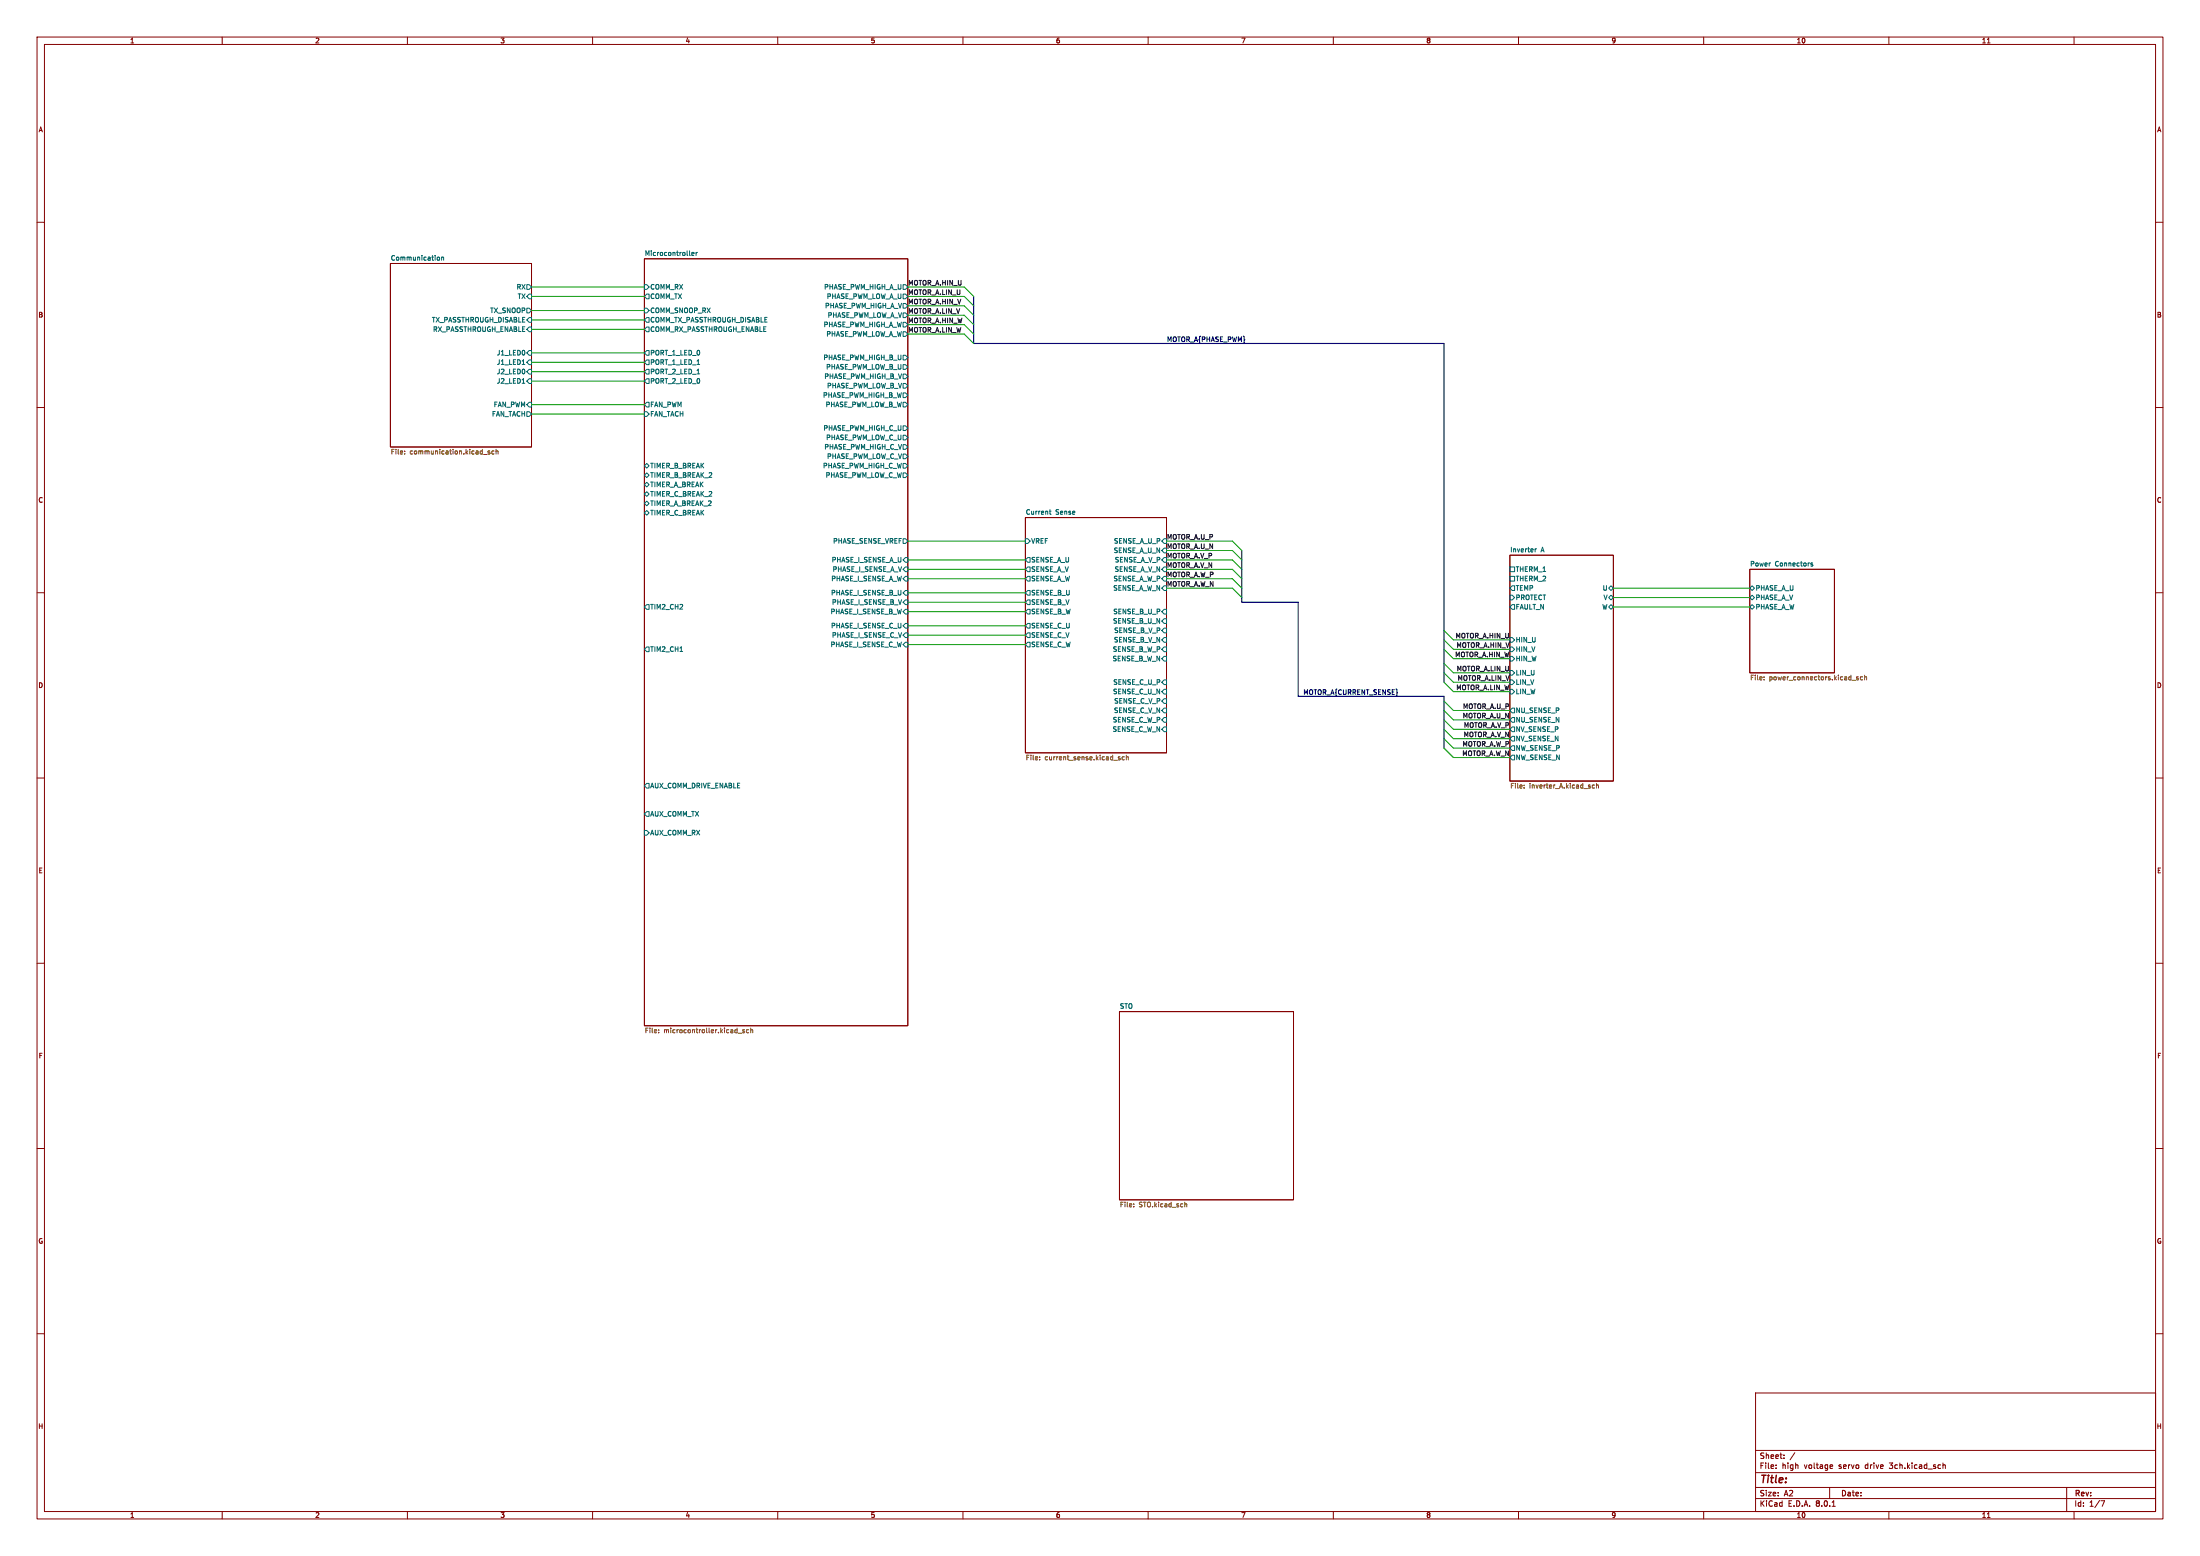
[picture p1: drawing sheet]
<svg xmlns="http://www.w3.org/2000/svg" width="594mm" height="420mm" viewBox="0 0 594 420" stroke-linecap="round" stroke-linejoin="round" font-family="sans-serif">
<g fill="none" stroke="#840000" stroke-width=".27">
<path d="M10 10h574v400h-574zM12 12h570v396h-570zM60 10v2M110 10v2M160 10v2M210 10v2M260 10v2M310 10v2M360 10v2M410 10v2M460 10v2M510 10v2"/>
<path d="M536.6 11.6h.7M560 10v2M10 60h2M582 60h2M105.4 71.1h38.1v49.6h-38.1zM174 69.9h71.1v207h-71.1zM10 110h2M582 110h2M276.9 139.7h38.1v63.5h-38.1zM10 160h2M407.7 149.9h27.9v60.9h-27.9zM472.4 153.7h22.9v27.9h-22.9z"/>
<path d="M582 160h2M10 210h2M582 210h2M10 260h2M582 260h2M302.3 273.1h46.9v50.8h-46.9zM10 310h2M582 310h2M10 360h2M474 376h108v32h-108zM582 360h2M474 397.5h108"/>
<path d="M474 391.5h108M479.5 396.2v.2M479.5 395.4v.2M481.7 393.5v.2M481.7 392.7v.2M484.6 392.1l-1.3 1.9M494.3 395.4h.4l.1 .3-.7 .2M494.7 396.3l-.4 .1M524.6 395.5l.6-.1v1M524.6 394.9v1.5M60 408v2M110 408v2"/>
<path d="M160 408v2M210 408v2M260 408v2M310 408v2M360 408v2M410 408v2M460 408v2M474 404.5h108M474 401.5h108M494 401.5v3M494.7 406.6h.8M510 408v2"/>
<path d="M536.6 409.6h.7M558 401.5v6.5M560 408v2M567.2 405.1h1l-.6 1.5"/>
</g>
<g fill="none" stroke="#006464" stroke-width=".27">
<path d="M118.1 69.5l.4-.1 .2 .2-.1 .6h-.5M119.2 69.5h.5l.1 .7M119.2 69.4v.8M142.2 76.8h.7l.6 .7-.6 .6h-.7zM142.9 79.4h.6v1.2h-.6l-.7-.6zM174 76.8h.6l.7 .7-.7 .6h-.6zM174.6 79.4h.7v1.2h-.7l-.6-.6zM186.2 68.8l.2 .2M186.8 68.6l.6-.2-.1-.2-.3-.1-.2 .2 .1 .6h.4M187.9 68.1v.9M188.3 68.1l-.4 .3M243.8 79.4h.7l.6 .6-.6 .6h-.7z"/>
<path d="M243.8 76.8h.7l.6 .7-.6 .6h-.7zM141 98.4h.7M142.2 83.2h.7l.6 .6-.6 .7h-.7zM142.9 99.7h.6v1.3h-.6l-.7-.7zM142.9 94.6h.6v1.3h-.6l-.7-.6zM142.9 97.2h.6v1.2h-.6l-.7-.6zM142.9 85.7h.6v1.3h-.6l-.7-.6zM142.9 88.3h.6v1.2h-.6l-.7-.6zM174 83.2h.6l.7 .6-.7 .7h-.6zM174.6 85.7h.7v1.3h-.7l-.6-.6zM174.6 99.7h.7v1.3h-.7l-.6-.7zM174.6 94.6h.7v1.3h-.7l-.6-.6z"/>
<path d="M174.6 88.3h.7v1.2h-.7l-.6-.6zM174.6 97.2h.7v1.2h-.7l-.6-.6zM243.8 98.4h.7l.6 .7-.6 .6h-.7zM243.8 95.9h.7l.6 .6-.6 .7h-.7zM243.8 81.9h.7l.6 .7-.6 .6h-.7zM243.8 84.5h.7l.6 .6-.6 .6h-.7zM243.8 87h.7l.6 .6-.6 .7h-.7zM243.8 89.5h.7l.6 .7-.6 .6h-.7zM141 103.4h.7M142.2 111.1h.7l.6 .7-.6 .6h-.7zM142.9 102.2h.6v1.3h-.6l-.7-.6zM142.9 108.6h.6v1.3h-.6l-.7-.7z"/>
<path d="M174 111.1h.6l.7 .7-.7 .6h-.6zM174.6 108.6h.7v1.3h-.7l-.6-.7zM174.6 102.2h.7v1.3h-.7l-.6-.6zM243.8 101h.7l.6 .6-.6 .6h-.7zM243.8 103.5h.7l.6 .6-.6 .7h-.7zM243.8 108.6h.7l.6 .6-.6 .7h-.7zM243.8 106h.7l.6 .7-.6 .6h-.7zM243.8 117.5h.7l.6 .6-.6 .6h-.7zM243.8 114.9h.7l.6 .7-.6 .6h-.7zM174 125.7l.6-.6 .7 .6-.7 .7zM174 128.3l.6-.7 .7 .7-.7 .6zM174 130.8l.6-.6 .7 .6-.7 .6z"/>
<path d="M174 133.4l.6-.7 .7 .7-.7 .6zM174 138.4l.6-.6 .7 .6-.7 .7zM174.6 135.3l.7 .6-.7 .6-.6-.6zM243.8 125.1h.7l.6 .6-.6 .7h-.7zM243.8 122.6h.7l.6 .6-.6 .6h-.7zM243.8 120h.7l.6 .7-.6 .6h-.7zM243.8 127.6h.7l.6 .7-.6 .6h-.7zM283.3 138h.5M283.5 137.6v1l.3 .2M243.8 145.4h.7l.6 .7-.6 .6h-.7zM244.5 153h.6v1.3h-.6l-.7-.6zM244.5 150.5h.6v1.3h-.6l-.7-.7z"/>
<path d="M244.5 159.4h.6v1.3h-.6l-.7-.7zM244.5 155.6h.6v1.2h-.6l-.7-.6zM276.9 145.4h.6l.6 .7-.6 .6h-.6zM277.5 155.6h.6v1.2h-.6l-.6-.6zM277.5 153h.6v1.3h-.6l-.6-.6zM277.5 150.5h.6v1.3h-.6l-.6-.7zM277.5 159.4h.6v1.3h-.6l-.6-.7zM314.3 150.5h.7v1.3h-.7l-.6-.7zM314.3 153h.7v1.3h-.7l-.6-.6zM314.3 155.6h.7v1.2h-.7l-.6-.6zM314.3 158.1h.7v1.3h-.7l-.6-.6zM314.3 148h.7v1.2h-.7l-.6-.6z"/>
<path d="M314.3 145.4h.7v1.3h-.7l-.6-.6zM407.7 153h1.2v1.3h-1.2zM407.7 155.6h1.2v1.2h-1.2zM408.3 158.1h.6v1.3h-.6l-.6-.6zM414.5 148.1v.9M414.8 148.1l-.3 .3M434.3 158.8l.7-.7 .6 .7-.6 .6zM472.4 158.8l.7-.7 .6 .7-.6 .6zM489.4 152l-.5 .1 .5 .3v.3h-.5M174.6 163.2h.7v1.3h-.7l-.6-.7zM174.6 174.6h.7v1.3h-.7l-.6-.6zM183.6 175.8h.7"/>
<path d="M244.5 161.9h.6v1.3h-.6l-.7-.6zM244.5 170.8h.6v1.3h-.6l-.7-.6zM244.5 173.4h.6v1.2h-.6l-.7-.6zM244.5 168.3h.6v1.2h-.6l-.7-.6zM244.5 164.5h.6v1.2h-.6l-.7-.6zM277.5 164.5h.6v1.2h-.6l-.6-.6zM277.5 173.4h.6v1.2h-.6l-.6-.6zM277.5 170.8h.6v1.3h-.6l-.6-.6zM277.5 161.9h.6v1.3h-.6l-.6-.6zM277.5 168.3h.6v1.2h-.6l-.6-.6zM314.3 174.6h.7v1.3h-.7l-.6-.6zM314.3 177.2h.7v1.2h-.7l-.6-.6z"/>
<path d="M314.3 169.5h.7v1.3h-.7l-.6-.6zM314.3 172.1h.7v1.3h-.7l-.6-.7zM314.3 164.5h.7v1.2h-.7l-.6-.6zM314.3 167h.7v1.3h-.7l-.6-.7zM407.7 177.2h.6l.6 .6-.6 .6h-.6zM407.7 172.1h.6l.6 .6-.6 .7h-.6zM407.7 174.6h.6l.6 .7-.6 .6h-.6zM407.7 160.7h.6l.6 .6-.6 .6h-.6zM408.3 163.2h.6v1.3h-.6l-.6-.7zM434.3 163.8l.7-.6 .6 .6-.6 .7zM434.3 161.3l.7-.6 .6 .6-.6 .6zM472.4 163.8l.7-.6 .6 .6-.6 .7z"/>
<path d="M472.4 161.3l.7-.6 .6 .6-.6 .6zM314.3 188.6h.7v1.3h-.7l-.6-.7zM314.3 191.1h.7v1.3h-.7l-.6-.6zM314.3 193.7h.7v1.2h-.7l-.6-.6zM314.3 196.2h.7v1.3h-.7l-.6-.6zM314.3 186.1h.7v1.2h-.7l-.6-.6zM314.3 183.5h.7v1.3h-.7l-.6-.6zM407.7 181h.6l.6 .6-.6 .6h-.6zM407.7 183.5h.6l.6 .7-.6 .6h-.6zM407.7 186.1h.6l.6 .6-.6 .6h-.6zM408.3 191.1h.6v1.3h-.6l-.6-.6zM408.3 196.2h.6v1.3h-.6l-.6-.6z"/>
<path d="M408.3 193.7h.6v1.2h-.6l-.6-.6zM408.3 198.8h.6v1.2h-.6l-.6-.6zM174.6 211.5h.7v1.2h-.7l-.6-.6zM174.6 219.1h.7v1.2h-.7l-.6-.6zM408.3 201.3h.6v1.3h-.6l-.6-.7zM408.3 203.8h.6v1.3h-.6l-.6-.6zM174 224.2h.6l.7 .6-.7 .6h-.6z"/>
</g>
<g fill="none" stroke="#725600" stroke-width=".27">
<path d="M109.3 122.4v.2M109.3 121.8v.1M130.5 122.7h1M132.2 121.8l-.4 .1 .4 .3v.3h-.4M133.4 121.8l-.4-.1-.2 .3 .1 .5h.5M133.9 121.8h.5l.1 .8M133.9 121.3v1.3M476.3 183.4v.1M476.3 182.7v.2M500.1 183.6h.9M501.7 182.7l-.4 .2 .4 .3v.3h-.4M502.9 182.7h-.4l-.2 .2 .1 .6h.5"/>
<path d="M503.4 182.8l.5-.1 .1 .8M503.4 182.2v1.3M280.7 205v.1M280.7 204.3v.1M302.1 204.7l.4 .2-.4 .2M302.1 204.3h.3M303.6 204.3h-.4l-.2 .2 .1 .5h.5M304.1 204.4l.5-.1 .1 .8M304.1 203.8v1.3M411.5 212.7h.1M411.5 211.9v.2M411.6 212.7h-.1"/>
<path d="M430.5 211.9h-.4l-.2 .2 .1 .6h.5M431.1 212l.4-.1 .1 .8M431.1 211.5v1.2M177.8 278.6v.2M177.8 278v.1M199.3 278.9h1M201 278l-.5 .1 .5 .3v.3h-.5M202.2 278l-.4-.1-.3 .3 .2 .5h.5M202.7 278h.5v.8M202.7 277.5v1.3M306.1 325.6v.2M306.1 325v.1"/>
<path d="M320 325h.4v.8"/>
</g>
<path d="M262.9 80v12.7h127v91.5M335.3 148.6v14h15.2v25.4h39.4v13.9" fill="none" stroke="#000084" stroke-width=".3"/>
<g fill="none" stroke="#009600" stroke-width=".27">
<path d="M143.5 77.5h30.5M245.1 77.5h15.2l2.6 2.5M143.5 80h30.5M143.5 86.4h30.5M143.5 88.9h30.5M143.5 95.3h30.5M143.5 97.8h30.5M143.5 83.8h30.5M245.1 80h15.2l2.6 2.6M245.1 85.1h15.2l2.6 2.5M245.1 82.6h15.2l2.6 2.5M245.1 87.6h15.2l2.6 2.6"/>
<path d="M245.1 90.2h15.2l2.6 2.5M143.5 100.3h30.5M143.5 102.9h30.5M143.5 109.2h30.5M143.5 111.8h30.5M245.1 153.7h31.8M245.1 156.2h31.8M245.1 151.1h31.8M245.1 146.1h31.8M315 158.8h17.7l2.6 2.5M315 153.7h17.7l2.6 2.5M315 148.6h17.7l2.6 2.5"/>
<path d="M315 156.2h17.7l2.6 2.6M315 151.1h17.7l2.6 2.6M315 146.1h17.7l2.6 2.5M435.6 158.8h36.8M245.1 162.6h31.8M245.1 171.5h31.8M245.1 168.9h31.8M245.1 165.1h31.8M245.1 174h31.8M245.1 160h31.8M389.9 170.2l2.5 2.5h15.3M389.9 172.7l2.5 2.6h15.3"/>
<path d="M389.9 175.3l2.5 2.5h15.3M389.9 179.1l2.5 2.5h15.3M435.6 163.8h36.8M435.6 161.3h36.8M389.9 199.4l2.5 2.5h15.3M389.9 196.9l2.5 2.5h15.3M389.9 194.3l2.5 2.6h15.3M389.9 191.8l2.5 2.5h15.3M389.9 189.2l2.5 2.6h15.3M389.9 181.6l2.5 2.6h15.3M389.9 184.2l2.5 2.5h15.3M389.9 201.9l2.5 2.6h15.3"/>
</g>
<text font-size="2.8" fill="#840000" x="475" y="400.9">Title:</text>
<g font-size="2.1" fill="#840000">
<text x="475" y="394">Sheet:</text>
<text x="475" y="396.7">File:</text>
<text x="481.1" y="396.7">high</text>
<text x="487.2" y="396.7">voltage</text>
<text x="496.6" y="396.7">servo</text>
<text x="503.8" y="396.7">drive</text>
<text x="510.6" y="396.7">3ch.kicad_sch</text>
<text x="475" y="406.9">KiCad</text>
<text x="475" y="404.1">Size:</text>
<text x="481.7" y="404.1">A2</text>
<text x="482.7" y="406.9">E.D.A.</text>
<text x="490.3" y="406.9">8.0.1</text>
<text x="497" y="404.1">Date:</text>
<text x="560" y="404.3">Rev:</text>
<text x="560" y="406.9">Id:</text>
<text x="564.1" y="406.9">1/7</text>
</g>
<g font-size="1.8" fill="#840000">
<text x="35" y="11.9">1</text>
<text x="85" y="11.9">2</text>
<text x="135" y="11.9">3</text>
<text x="185" y="11.9">4</text>
<text x="235" y="11.9">5</text>
<text x="285" y="11.9">6</text>
<text x="335" y="11.9">7</text>
<text x="385" y="11.9">8</text>
<text x="435" y="11.9">9</text>
<text x="485" y="11.9">10</text>
<text x="535" y="11.9">11</text>
<text x="10.3" y="35.9">A</text>
<text x="582.3" y="35.9">A</text>
<text x="10.3" y="85.9">B</text>
<text x="582.3" y="85.9">B</text>
<text x="10.3" y="135.9">C</text>
<text x="582.3" y="135.9">C</text>
<text x="10.3" y="185.9">D</text>
<text x="582.3" y="185.9">D</text>
<text x="10.3" y="235.9">E</text>
<text x="582.3" y="235.9">E</text>
<text x="10.3" y="285.9">F</text>
<text x="582.3" y="285.9">F</text>
<text x="10.3" y="335.9">G</text>
<text x="582.3" y="335.9">G</text>
<text x="10.2" y="385.9">H</text>
<text x="582.2" y="385.9">H</text>
<text x="35" y="409.9">1</text>
<text x="85" y="409.9">2</text>
<text x="135" y="409.9">3</text>
<text x="185" y="409.9">4</text>
<text x="235" y="409.9">5</text>
<text x="285" y="409.9">6</text>
<text x="335" y="409.9">7</text>
<text x="385" y="409.9">8</text>
<text x="435" y="409.9">9</text>
<text x="485" y="409.9">10</text>
<text x="535" y="409.9">11</text>
</g>
<g font-size="1.8" fill="#006464">
<text x="105.4" y="70.4">Communication</text>
<text x="174" y="69.1">Microcontroller</text>
<text x="139.4" y="78.3">RX</text>
<text x="139.7" y="80.9">TX</text>
<text x="175.5" y="80.9">COMM_TX</text>
<text x="175.5" y="78.3">COMM_RX</text>
<text x="222.4" y="78.3">PHASE_PWM_HIGH_A_U</text>
<text x="222.6" y="83.4">PHASE_PWM_HIGH_A_V</text>
<text x="223.1" y="80.9">PHASE_PWM_LOW_A_U</text>
<text x="116.5" y="87.2">TX_PASSTHROUGH_DISABLE</text>
<text x="116.8" y="89.8">RX_PASSTHROUGH_ENABLE</text>
<text x="132.2" y="84.7">TX_SNOOP</text>
<text x="175.5" y="84.7">COMM_SNOOP_RX</text>
<text x="175.5" y="87.2">COMM_TX_PASSTHROUGH_DISABLE</text>
<text x="175.5" y="89.8">COMM_RX_PASSTHROUGH_ENABLE</text>
<text x="222.3" y="88.5">PHASE_PWM_HIGH_A_W</text>
<text x="223.4" y="86">PHASE_PWM_LOW_A_V</text>
<text x="223" y="91">PHASE_PWM_LOW_A_W</text>
<text x="134" y="101.2">J2_LED0</text>
<text x="134" y="96.1">J1_LED0</text>
<text x="134" y="98.7">J1_LED1</text>
<text x="175.5" y="101.2">PORT_2_LED_1</text>
<text x="175.5" y="96.1">PORT_1_LED_0</text>
<text x="175.5" y="98.7">PORT_1_LED_1</text>
<text x="222.2" y="97.4">PHASE_PWM_HIGH_B_U</text>
<text x="222.9" y="99.9">PHASE_PWM_LOW_B_U</text>
<text x="134" y="103.7">J2_LED1</text>
<text x="175.5" y="103.7">PORT_2_LED_0</text>
<text x="222.1" y="107.5">PHASE_PWM_HIGH_B_W</text>
<text x="222.5" y="102.5">PHASE_PWM_HIGH_B_V</text>
<text x="223.2" y="105">PHASE_PWM_LOW_B_V</text>
<text x="132.7" y="112.6">FAN_TACH</text>
<text x="133.2" y="110.1">FAN_PWM</text>
<text x="175.5" y="110.1">FAN_PWM</text>
<text x="175.5" y="112.6">FAN_TACH</text>
<text x="222.8" y="110.1">PHASE_PWM_LOW_B_W</text>
<text x="222.2" y="116.4">PHASE_PWM_HIGH_C_U</text>
<text x="222.9" y="119">PHASE_PWM_LOW_C_U</text>
<text x="222.5" y="121.5">PHASE_PWM_HIGH_C_V</text>
<text x="223.2" y="124.1">PHASE_PWM_LOW_C_V</text>
<text x="175.5" y="126.6">TIMER_B_BREAK</text>
<text x="175.5" y="129.1">TIMER_B_BREAK_2</text>
<text x="175.5" y="131.7">TIMER_A_BREAK</text>
<text x="222.1" y="126.6">PHASE_PWM_HIGH_C_W</text>
<text x="222.8" y="129.1">PHASE_PWM_LOW_C_W</text>
<text x="175.5" y="134.2">TIMER_C_BREAK_2</text>
<text x="175.5" y="136.8">TIMER_A_BREAK_2</text>
<text x="175.5" y="139.3">TIMER_C_BREAK</text>
<text x="276.9" y="139">Current</text>
<text x="285" y="139">Sense</text>
<text x="224.8" y="146.9">PHASE_SENSE_VREF</text>
<text x="278.3" y="146.9">VREF</text>
<text x="300.6" y="149.5">SENSE_A_U_N</text>
<text x="300.7" y="146.9">SENSE_A_U_P</text>
<text x="407.7" y="149.1">Inverter</text>
<text x="416" y="149.1">A</text>
<text x="224.5" y="152">PHASE_I_SENSE_A_U</text>
<text x="224.7" y="154.5">PHASE_I_SENSE_A_V</text>
<text x="278.3" y="154.5">SENSE_A_V</text>
<text x="278.3" y="152">SENSE_A_U</text>
<text x="300.8" y="154.5">SENSE_A_V_N</text>
<text x="300.9" y="152">SENSE_A_V_P</text>
<text x="409.1" y="154.5">THERM_1</text>
<text x="472.4" y="153">Power</text>
<text x="479.2" y="153">Connectors</text>
<text x="224.3" y="160.9">PHASE_I_SENSE_B_U</text>
<text x="224.3" y="157.1">PHASE_I_SENSE_A_W</text>
<text x="278.3" y="157.1">SENSE_A_W</text>
<text x="278.3" y="160.9">SENSE_B_U</text>
<text x="300.5" y="159.6">SENSE_A_W_N</text>
<text x="300.5" y="157.1">SENSE_A_W_P</text>
<text x="409.1" y="157.1">THERM_2</text>
<text x="409.1" y="159.6">TEMP</text>
<text x="432.6" y="159.6">U</text>
<text x="473.9" y="159.6">PHASE_A_U</text>
<text x="175.5" y="164.7">TIM2_CH2</text>
<text x="224.2" y="166">PHASE_I_SENSE_B_W</text>
<text x="224.5" y="163.4">PHASE_I_SENSE_B_V</text>
<text x="278.3" y="166">SENSE_B_W</text>
<text x="278.3" y="163.4">SENSE_B_V</text>
<text x="300.5" y="166">SENSE_B_U_P</text>
<text x="409.1" y="164.7">FAULT_N</text>
<text x="409.1" y="162.2">PROTECT</text>
<text x="432.5" y="164.7">W</text>
<text x="432.9" y="162.2">V</text>
<text x="473.9" y="164.7">PHASE_A_W</text>
<text x="473.9" y="162.2">PHASE_A_V</text>
<text x="224.3" y="169.8">PHASE_I_SENSE_C_U</text>
<text x="224.5" y="172.3">PHASE_I_SENSE_C_V</text>
<text x="278.3" y="172.3">SENSE_C_V</text>
<text x="278.3" y="169.8">SENSE_C_U</text>
<text x="300.4" y="168.5">SENSE_B_U_N</text>
<text x="300.7" y="173.6">SENSE_B_V_N</text>
<text x="300.7" y="171">SENSE_B_V_P</text>
<text x="409.1" y="173.6">HIN_U</text>
<text x="175.5" y="176.1">TIM2_CH1</text>
<text x="224.2" y="174.9">PHASE_I_SENSE_C_W</text>
<text x="278.3" y="174.9">SENSE_C_W</text>
<text x="300.3" y="178.7">SENSE_B_W_N</text>
<text x="300.4" y="176.1">SENSE_B_W_P</text>
<text x="409.1" y="178.7">HIN_W</text>
<text x="409.1" y="176.1">HIN_V</text>
<text x="300.5" y="185">SENSE_C_U_P</text>
<text x="409.1" y="182.5">LIN_U</text>
<text x="409.1" y="185">LIN_V</text>
<text x="300.4" y="187.6">SENSE_C_U_N</text>
<text x="300.7" y="190.1">SENSE_C_V_P</text>
<text x="409.1" y="187.6">LIN_W</text>
<text x="300.3" y="197.7">SENSE_C_W_N</text>
<text x="300.4" y="195.2">SENSE_C_W_P</text>
<text x="300.7" y="192.6">SENSE_C_V_N</text>
<text x="409.1" y="192.6">NU_SENSE_P</text>
<text x="409.1" y="197.7">NV_SENSE_P</text>
<text x="409.1" y="195.2">NU_SENSE_N</text>
<text x="409.1" y="202.8">NW_SENSE_P</text>
<text x="409.1" y="200.3">NV_SENSE_N</text>
<text x="409.1" y="205.3">NW_SENSE_N</text>
<text x="175.5" y="213">AUX_COMM_DRIVE_ENABLE</text>
<text x="175.5" y="220.6">AUX_COMM_TX</text>
<text x="175.5" y="225.7">AUX_COMM_RX</text>
<text x="302.3" y="272.3">STO</text>
</g>
<g font-size="1.8" fill="#0f0f0f">
<text x="245.1" y="77.1">MOTOR_A.HIN_U</text>
<text x="245.1" y="79.7">MOTOR_A.LIN_U</text>
<text x="245.1" y="82.2">MOTOR_A.HIN_V</text>
<text x="245.1" y="84.7">MOTOR_A.LIN_V</text>
<text x="245.1" y="89.8">MOTOR_A.LIN_W</text>
<text x="245.1" y="87.3">MOTOR_A.HIN_W</text>
<text x="315" y="145.7">MOTOR_A.U_P</text>
<text x="315" y="148.2">MOTOR_A.U_N</text>
<text x="315" y="150.8">MOTOR_A.V_P</text>
<text x="315" y="155.9">MOTOR_A.W_P</text>
<text x="315" y="153.3">MOTOR_A.V_N</text>
<text x="315" y="158.4">MOTOR_A.W_N</text>
<text x="392.9" y="172.4">MOTOR_A.HIN_U</text>
<text x="392.8" y="177.5">MOTOR_A.HIN_W</text>
<text x="393.1" y="174.9">MOTOR_A.HIN_V</text>
<text x="393.2" y="181.3">MOTOR_A.LIN_U</text>
<text x="393.4" y="183.8">MOTOR_A.LIN_V</text>
<text x="393.1" y="186.3">MOTOR_A.LIN_W</text>
<text x="394.9" y="191.4">MOTOR_A.U_P</text>
<text x="394.8" y="194">MOTOR_A.U_N</text>
<text x="395.1" y="196.5">MOTOR_A.V_P</text>
<text x="394.8" y="201.6">MOTOR_A.W_P</text>
<text x="395.1" y="199">MOTOR_A.V_N</text>
<text x="394.7" y="204.1">MOTOR_A.W_N</text>
</g>
<g font-size="1.8" fill="#000084">
<text x="315" y="92.4">MOTOR_A{PHASE_PWM}</text>
<text x="351.8" y="187.6">MOTOR_A{CURRENT_SENSE}</text>
</g>
<g font-size="1.8" fill="#725600">
<text x="105.4" y="123">File:</text>
<text x="110.6" y="123">communication.kicad_sch</text>
<text x="472.4" y="183.9">File:</text>
<text x="477.7" y="183.9">power_connectors.kicad_sch</text>
<text x="276.9" y="205.5">File:</text>
<text x="282.1" y="205.5">current_sense.kicad_sch</text>
<text x="407.7" y="213.1">File:</text>
<text x="412.9" y="213.1">inverter_A.kicad_sch</text>
<text x="174" y="279.2">File:</text>
<text x="179.2" y="279.2">microcontroller.kicad_sch</text>
<text x="302.3" y="326.2">File:</text>
<text x="307.5" y="326.2">STO.kicad_sch</text>
</g>
</svg>
